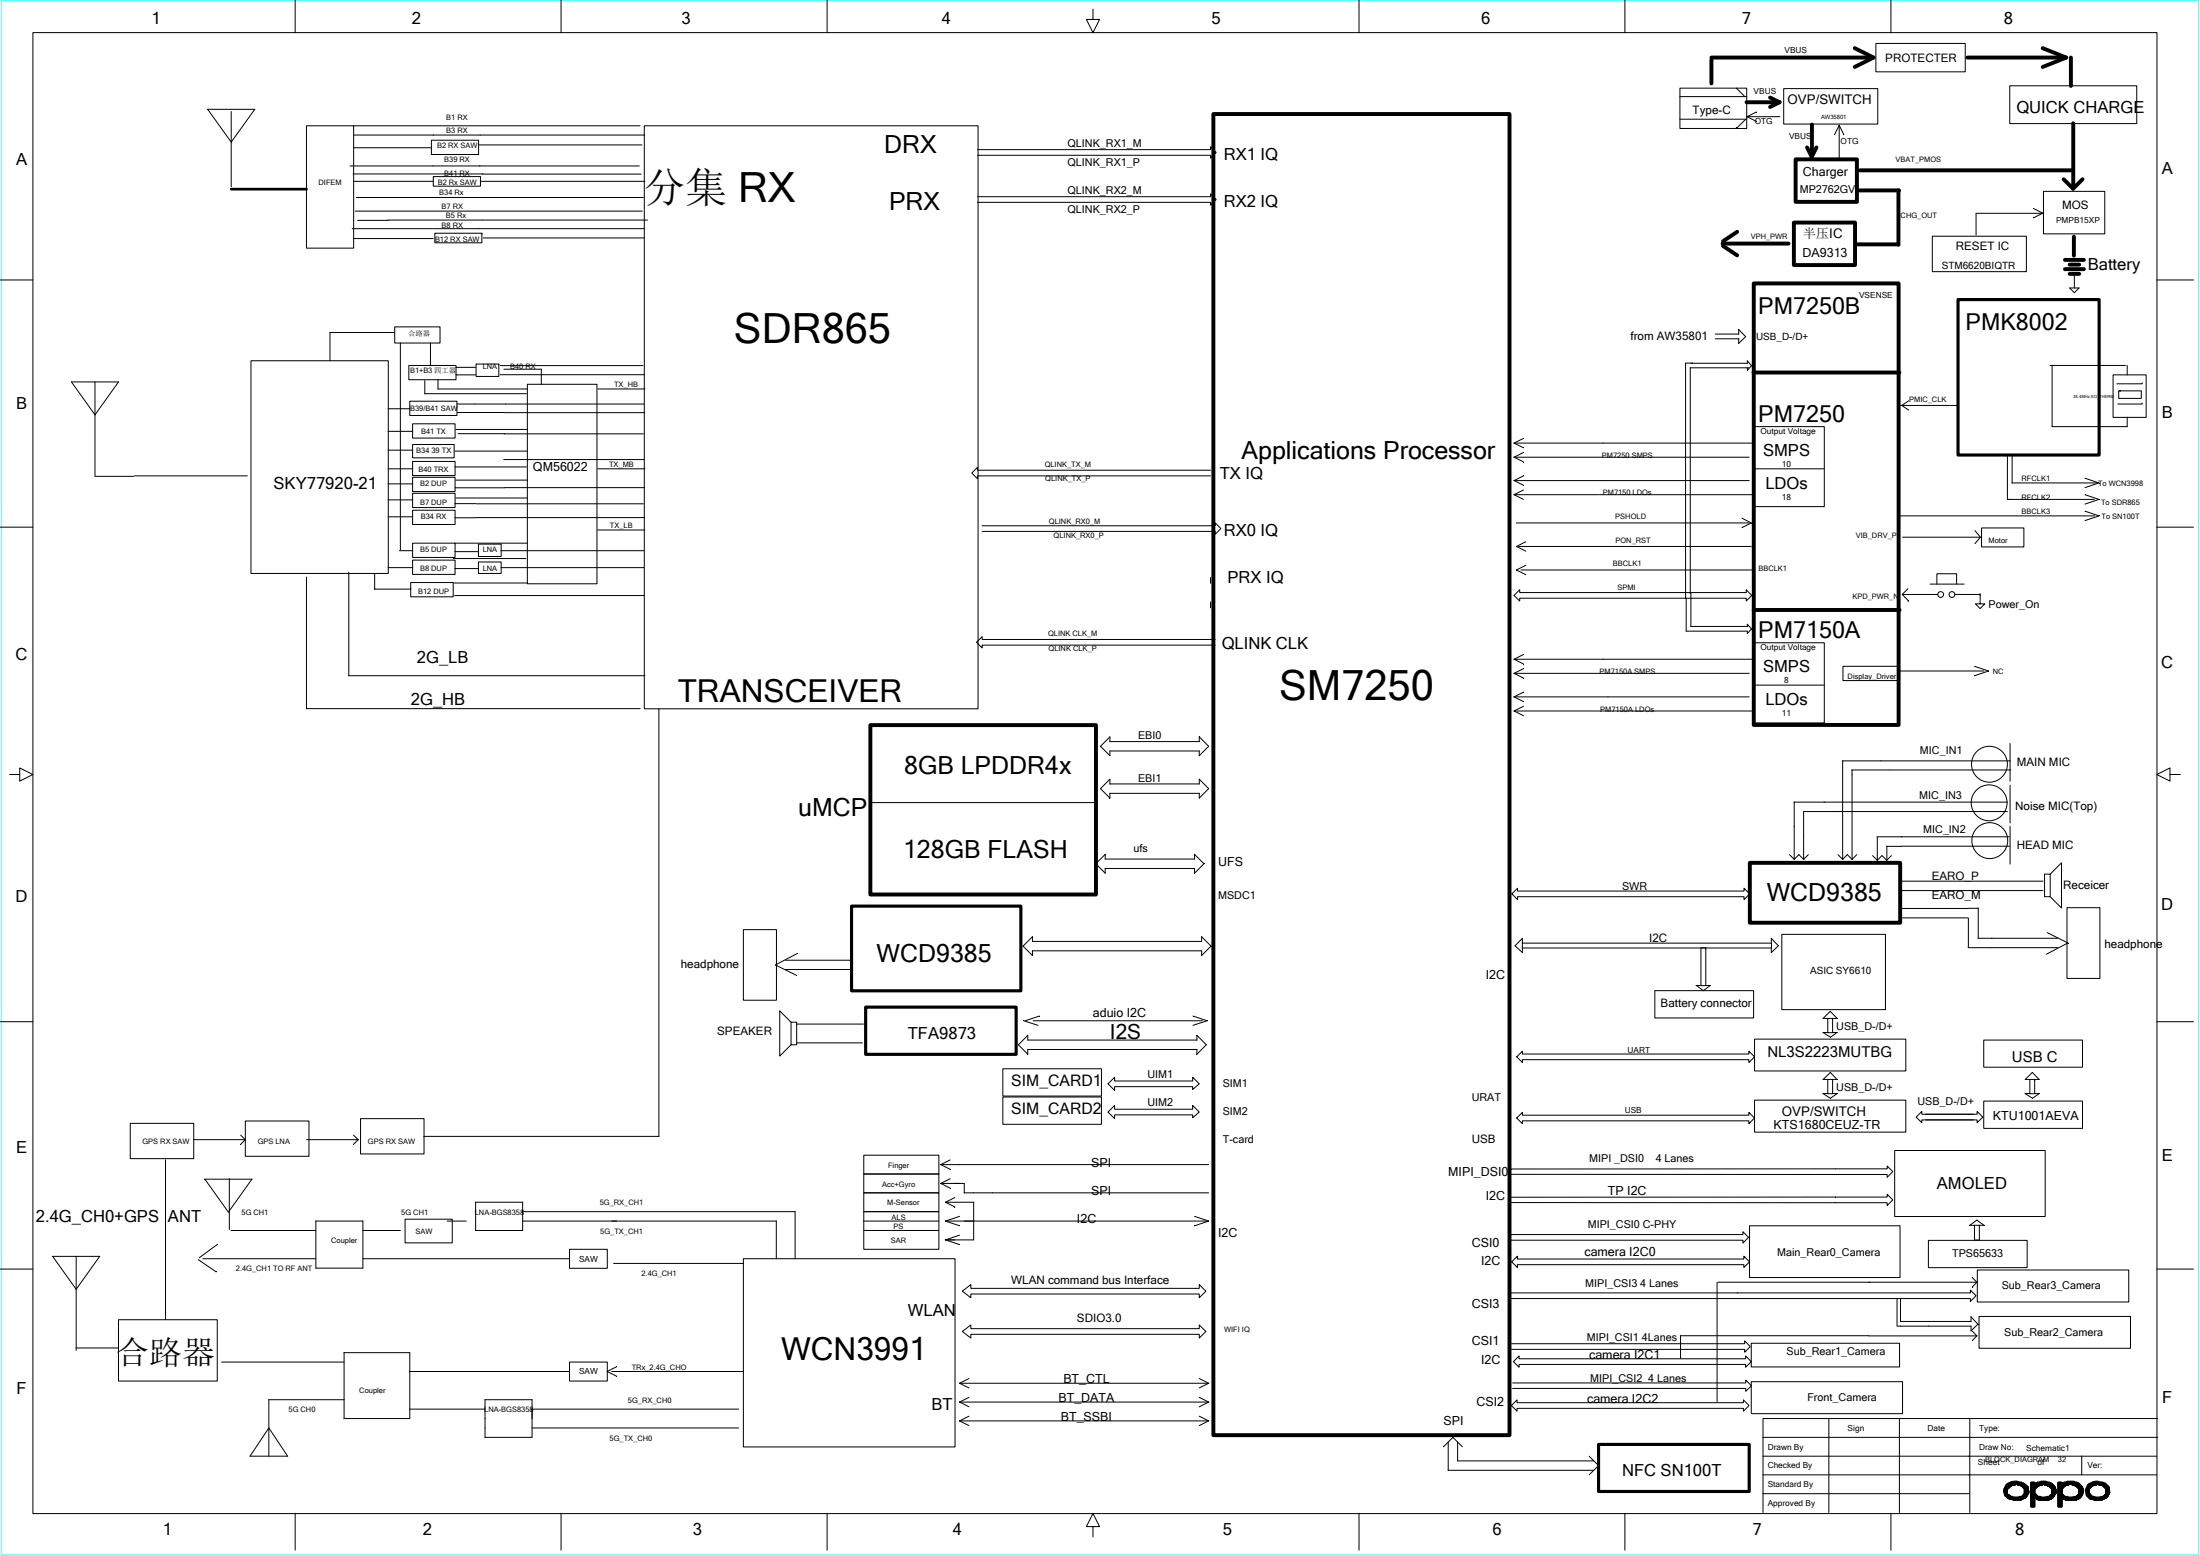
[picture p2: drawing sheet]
<svg xmlns="http://www.w3.org/2000/svg" width="297mm" height="210mm" viewBox="0 0 297 210" stroke-linecap="round" stroke-linejoin="round" font-family="sans-serif">
<path d="M.1 0h296.8v209.8h-296.8z" fill="none" stroke="#0ff" stroke-width=".14"/>
<g fill="none" stroke="#000" stroke-width=".14">
<path d="M39.9 0v4.4M75.8 0v4.4M111.7 0v4.4M183.5 0v4.4M219.4 0v4.4M255.3 0v4.4M4.4 4.4h286.8v199.9h-286.8zM31.2 15v10.2M34.4 14.8h-6.4l3.2 4.4 3.2-4.4M41.4 17h6.3v16.5h-6.3zM47.7 17h38.7M47.7 18.2h39.4"/>
<path d="M47.7 19.9h10.4M58.2 18.9h6.4v1.9h-6.4zM64.6 19.6h22.1M87 17h45.1v78.7h-45.1zM147.6 1.2v1.4h.9l-.9 1.8-.9-1.8h.9M226.8 13h9.1M226.8 11.9h9v5.4h-9zM226.8 16.1h9.1M234.4 11.9l1.2 1.1M235.7 16.1l-1.3 1.2v-.1M235.9 15.7h4.4M237.1 15.1l-1.2 .6 1.2 .7"/>
<path d="M240.8 12h12.7v4.7h-12.7zM247.7 18.2l.6-1.3 .7 1.3M248.3 16.9v4.5M253.3 5.9h12v3.8h-12zM271.4 11.6h17.1v5.1h-17.1zM0 37.8h4.4M47.6 30.9h10.8M47.7 23.5h17.5M47.7 24.5h10.8M47.7 32.2h10.8M48 28.5h38.7M48.1 26.6h38.8"/>
<path d="M48.3 29.7h4.1M52.4 29.7h6.5M58.4 30.9h28.5M58.5 23.8h6.4v1.3h-6.4zM58.7 31.5h6.4v1.3h-6.4zM58.9 29.7h6.3M64.9 24.5h22.2M65.1 31.5h.1M65.1 23.5h21.5M65.2 29.7h22.2M65.3 32.1h21.7M86.3 22.4h-39"/>
<path d="M132 26.5h31.4v-.3l.8 .7-.8 .8v-.4h-31.4M132 20.2h31.4v-.4l.8 .8-.8 .7v-.3h-31.4M260.9 31.9h12.7v4.8h-12.7zM274.5 28.1l1.3 .7-1.3 .6M275.8 28.8h-9v2.9M275.9 25.8h8.3v5.8h-8.3zM280.1 37v1.9M280.7 38.9l-.6 .6-.7-.6h1.3M291.2 37.8h5M9.6 51.5h6.4l-3.2 4.5-3.2-4.5M12.8 51.5v12.7M33.9 48.7h18.5v28.7h-18.5z"/>
<path d="M52.4 58.2h3.3M52.4 55.2h2.9M53.2 44.9h-8.6v3.8M53.3 44.1h6.1v2.2h-6.1zM54.1 46.3v27.9M55.2 49.3h6.4v1.9h-6.4zM55.3 54.1h6.4v2h-6.4zM55.7 57.2h5.7v1.9h-5.7zM55.7 60h5.6v1.8h-5.6zM57.3 53.1h13.8M57.4 51.4v1.7M58.1 46.3v3"/>
<path d="M59.1 52.5h12.1M59.1 51.2v1.3M61.5 49.6h2.7M61.5 50.6h2.7M61.5 58h9.7M61.7 54.5h25.2M61.8 55.7h6.4M61.9 58.5h25M64.3 49.1h3v1.7h-3zM67.3 49.1h.1M67.5 50.6h19.5M67.6 49.3h19.2"/>
<path d="M68 49.8h5.1M68.2 55.7h18.8M71.2 51.9h9.4v26.9h-9.4zM73.1 49.8v2.1M80.7 52.5h6.4M204.4 59.8h32.4M204.4 59.8l1.3 .6M205.7 59.2l-1.3 .6M228.2 49.6h8M228.2 49.6v30.5M231.6 45.1h3.2v-.7l.9 1M231.6 45.7h3.2v.7"/>
<path d="M235.7 45.4l-1 1M235.9 48.7v.3M235.9 48.7l.6 .7-.6 .6v-.4M235.9 49h-8.3v31.8M236.8 57.6h9.5v10.8h-9.5zM256.5 54.7h7.9M257.7 54.1l-.9 .6 .9 .7M276.8 49.3h10.2M277.1 49.3l-.1 8.3h10.2v-1.3M285.3 50.6h4.5v5.7h-4.5zM286.2 52.7h2.9v1.1h-3v-1.1h.2M287.2 49.3v1.3"/>
<path d="M289.2 51.7v.1h-3.4M289.2 54.4v.1h-3.3M0 71.1h4.4M12.8 64.3h5.3M18.2 64.2h15.2M41.4 77.9v17.8M47.1 77.2v14M50.6 77.4v2.1h4.9M52.4 63.3h3.3M52.4 76.6h3.3M52.4 69.7h3.3M52.4 67.5h3.3"/>
<path d="M52.4 65.3h3.3M52.4 60.7h3.3M53.9 74.3h1.8M55.5 78.6h5.7v1.9h-5.7zM55.7 62.3h5.7v1.9h-5.7zM55.7 64.4h5.7v1.9h-5.7zM55.7 66.6h5.7v1.9h-5.7zM55.7 68.9h5.7v1.9h-5.7zM55.7 73.3h5.7v1.9h-5.7zM55.7 75.6h5.7v1.9h-5.7zM61.2 75.4h9.8M61.3 78.7h9.9"/>
<path d="M61.4 73.3h9.8M61.4 68h2.8M61.4 69.9h2.8M61.4 74.4h3.2M61.4 76.7h3.2M61.4 60.9h9.8M61.4 63h9.7M61.5 64.8h9.7M61.5 67.2h9.7M64.3 69.8h22.7M64.3 68h22.6M64.6 73.4h3.1v1.7h-3.1z"/>
<path d="M64.6 75.8h3.1v1.6h-3.1zM67.6 76.6h19.3M67.6 74.3h19.3M68 62h18.9M80.7 63.3h6.4M80.7 71.5h6.4M87.1 65.8h-25.7M132.6 71h31.5v-.4l.7 .7-.7 .8v-.4h-31.5M163.4 63.5h-31.4v-.4l-.8 .7 .8 .8v-.4h31.4M163.4 77.9v.8M204.4 64.9h31.8M204.4 61.7h31.8"/>
<path d="M204.4 66.8l1.3 .6M204.4 64.9l1.3 .6M204.4 61.7l1.3 .6M204.4 66.8h11.5M204.7 70.6h31.5M205 73.7h31.4M205.2 79.6v.4h30.6v-.4l.7 .7-.7 .8v-.4h-30.6v.4l-.8-.8zM205.4 76.9h31.4M205.7 66.1l-1.3 .7M205.7 64.2l-1.3 .7M205.7 61.1l-1.3 .6M206 76.3l-1.3 .6 1.3 .7"/>
<path d="M206 73.1l-1.3 .6 1.3 .7M215.9 66.8h20.7M228.3 80v4.5M235.2 69.9l1.2 .7-1.2 .6M236.7 63.3h9.6M256.5 69.6h26.3M256.9 72.5h10.5M257.6 79.5l-.8 .7 .9 .9h-.1M260.6 78.8h4.6M261.5 78.8v-1.4h2.7v1.4M266.7 71.6l.7 .9-.7 .9M267.5 71.2h5.8v2.6h-5.8z"/>
<path d="M271 61.4v6h11.8M271.7 61.4v3.8h11.4M281.5 64.5l1.9 .7-1.9 .6M281.5 66.8l1.9 .6-1.9 .6M281.5 69l1.9 .6-1.9 .7M291.2 71.1h5M41.4 95.6h45M47.1 91.2h40M61.4 80.4h25.5M89 95.6v57.8M163.4 81.2v.8M164.1 86.3h-31.5v-.4l-.8 .8 .8 .7v-.3h31.5"/>
<path d="M204.4 94h31.8M204.4 90.9h31.8M204.4 95.9l1.3 .7M204.4 95.9h11.5M204.4 89h32.4M204.4 90.9l1.3 .6M204.4 89l1.3 .6M204.4 94l1.3 .7M205.7 95.3l-1.3 .6M205.7 90.2l-1.3 .7M205.7 88.3l-1.3 .7M205.7 93.4l-1.3 .6"/>
<path d="M215.9 95.9h20.7M227.7 80.7v4.5M228.3 84.5l7.6 .1v-.4l.6 .7-.6 .6v-.3h-8.3M236.7 92.5h9.6M236.8 86.7h9.5v10.9h-9.5zM248.8 89.9h7.7v1.9h-7.7zM256.5 90.6h11.4M256.8 80.2h4.8M263.9 80.2h3.5v.1M266.6 89.9l1.9 .7-1.9 .6M267.4 80.1v1.4h-.7l.7 .6 .6-.6h-.6M1.3 104.5h1.4v-.9l1.7 .9-1.7 .9v-.9"/>
<path d="M117.5 108.3h30.5M149.2 115.3l-1.2 1.3 1.2 1.2M149.2 117.2v.7M149.2 115.3v.6h12.1M149.8 100.1h12.1v-.7l1.3 1.3-1.3 1.3M149.8 105.8h12.1M149.9 105.8v-.6l-1.3 1.2 1.3 1.3v-.7M149.9 100.1v-.7l-1.3 1.3 1.3 1.3v-.7h12M149.9 107.1h12M161.3 115.3l1.3 1.3-1.3 1.2v-.6h-12.1M161.3 115.3v.6M161.9 101.3v.7"/>
<path d="M161.9 105.8v-.6l1.3 1.2-1.3 1.3v-.6M204.9 119.9v.3h30.6v-.3l.7 .7-.7 .8v-.4h-30.6v.4l-.8-.8zM241.6 115.3l.6 .7M242.2 108.2h28.8M242.2 116l.7-.7 .6 .7M242.2 108.2v7.8M244.2 115.3l-.7 .7M248.2 115.3l.6 .7M248.8 102.6v13.4M248.8 116l.6-.7 .7 .7M250 103.9h5.1M250.1 103.9v12.1"/>
<path d="M250.7 115.3l-.6 .7M252.8 115.5l.7 .6 .6-.6 .6 .6M253.5 112.9v3.2M254.7 114.2h2M254.8 114.2v1.9M255.2 103.9h16.3M255.4 115.5l-.7 .6M256.7 114.2h14.6M256.8 118.9h19M271 109.5h-27.5v6.5M271.3 112.9h-17.9M271.4 111.5v5.1"/>
<path d="M271.4 100.3v5.1M271.4 106v5.1M271.5 102.7h-22.7M276.1 118h.7v3h-.7zM276.8 118l1.5-1.6v6.1l-1.5-1.5M293 104.5v-.9l-1.8 .9 1.8 .9v-.9h1.4M0 137.9h4.4M100.4 125.5h4.4v9.5h-4.4zM106.1 129.6h8.9M106.1 130.8h8.9M106.8 137.9l-1.5-1.5v6.1l1.5-1.5M106.8 137.9h.8v3.1h-.8z"/>
<path d="M107.5 138.2h9.1M107.6 128.7l-2.9 1.5 2.8 1.4M138.2 137.8l1.9 .6M139.4 128.3h22.8v.7M139.4 127.1v-.7l-1.3 1.3 1.3 1.2M139.4 128.3v.7M139.5 137.8h22.8M140.3 137.1l-1.9 .7M161.1 137.1l1.9 .7-1.9 .6M162.2 126.4v.6h-22.8M162.2 126.4l1.3 1.3-1.3 1.2M205.5 127.3h33.7v.6h-33.7z"/>
<path d="M205.5 126.6v.7M205.5 127.9v.7M205.5 126.6l-.9 1 .9 .9M223.4 133.7h13.4v3.7h-13.4zM229 133h.7M229 133l1 .7 .9-.7M229.7 127.9h.6v5.1h-.6zM230.3 133h.6M230.3 127.9h.1M239.2 126.6l.9 1-.9 .9M239.2 126.6v.7M239.2 127.9v.7"/>
<path d="M240.6 126.1h14v10.1h-14zM246.1 137.4h.7M246.2 137.4l.9-.9 .9 .9h-.6M246.8 137.4h.6v2h-.6zM247.4 139.3h.7M248 139.3l-.9 .7-1-.7h.7M256.8 120.2h19M256.8 123.9h8.9M256.8 122.6h8.9M265.7 122.6h1.4M265.7 127.9h12.1M265.8 123.9v3.9"/>
<path d="M267.1 126.6h10.7M267.1 122.5v4.1M276.4 125.9l2.8 1.4-2.9 1.5M279.1 122.5h4.4v9.5h-4.4zM291.2 137.9h5M17.6 151.6h8.6v4.8h-8.6zM22.3 156.5v21.6M26.1 153.8h7M27.7 159.1h6.3l-3.2 4.5zM31 159v6.9M32.5 153.2l.6 .6-.6 .6M33.1 151.3h8.6v4.7h-8.6z"/>
<path d="M41.4 153.8h7M47.7 153.2l.7 .6M48.4 153.8l-.7 .6M48.7 151h8.6v4.7h-8.6zM57.2 153.4h31.8M107.5 140.7h9M116.6 158.4h10.2v2.6h-10.2zM116.6 155.9h10.2v2.5h-10.2zM127 159.7h3.2v1.3M128.3 156.5l-1.3 .7 1.3 .6M128.3 159.1l-1.3 .6 1.3 .6M135.4 144.2h13.3v3.7h-13.3z"/>
<path d="M135.4 148h13.3v3.7h-13.3zM138.8 141.6h22.8M149.6 150.1l.9-.9v.5h10.5v-.5l.9 .9-.9 .7v-.3h-10.5v.5zM150.5 145.4v.5h10.5v-.5l.9 .9-.9 .7v-.4h-10.5v.6l-.9-.9zM161.6 140.4v-.7l1.3 1.3-1.3 1.3v-.7M161.6 140.4h-22.8v-.7l-1.3 1.3 1.3 1.3v-.7M163.2 157.2h-36.2M204 157.8l50.8-.1v-.3l.8 .7-.8 .8v-.4h-50.8M204.8 142.6l.7-.7v.3h30.6v-.3l.8 .7-.8 .8v-.4h-30.6v.4zM204.8 150.9l.7-.8v.4h30.6v-.4l.8 .8-.8 .7v-.3h-30.6v.3zM236.9 140.2h20.4v4.3h-20.4zM236.9 148.5h20.4v4.3h-20.4z"/>
<path d="M246.1 145.7h.7M246.8 145.7h.6v1.9h-.6zM246.8 147.6h-.7l1 .6 .9-.6h-.6M247.1 144.7l.9 1h-.6M247.1 144.7l-.9 1M255.8 155.3h20.3v8.9h-20.3zM260 150.4h7v-.4l.7 .7-.7 .8v-.4h-7M266.4 150.4h-6.9v-.4l-.8 .7 .8 .8v-.4h6.9M267.8 148.6h13.4v3.7h-13.4zM267.8 140.4h13.4v3.6h-13.4zM274.1 145.7h.6v1.9h-.6zM274.1 147.6h-.7l1 .6 .9-.6h-.6"/>
<path d="M274.4 144.7l-1 1h.7M274.4 144.7l.9 1h-.6M274.7 145.7h.1M0 171.3h4.4M7.1 169.5h6.4l-3.2 4.5zM10.3 169.5v12.7M16 178.1h13.3v8.3h-13.3zM26.8 170l2.4 1.6M27.4 169.9h15.2M29.3 168l-2.4 1.7M31.2 166.1h11.4M42.6 164.8h6.4"/>
<path d="M42.6 164.8v6.3h6.4v-6.3M49 166.1h5.1M49 169.9h27.9M54.7 164.5h6.4v3.2h-6.4zM60.4 164.8h2.5M64.2 162.2h6.4M64.2 162.2v3.9h6.4v-3.9M70.5 163.5h36.9v6.4M70.5 164.8h34.3M76.9 168.6h5.1v2.6h-5.1zM82.8 170.5h17.6M100.4 169.9h28.5v25.4h-28.5z"/>
<path d="M104.8 164.8v5.1M116.6 164.8h10.2M116.6 163.5h10.2v2.6h-10.2zM116.6 166.1h10.2v2.5h-10.2zM116.6 161h10.2v2.5h-10.2zM127.6 164.8h35.6M127.7 162.2h3.8v5.1h-3.9M127.7 162.2l1.2 .7M128.9 161.6l-1.2 .6M129.6 164.1l-1.9 .7 1.9 .6M129.6 166.7l-1.9 .6 1.9 .7M129.9 174.2l1.2-.8v.5h30.8v-.5l.9 .8-.9 .9v-.5h-30.8v.5z"/>
<path d="M129.9 179.7l1.2-.9v.5h30.8v-.5l.9 .9-.9 .9v-.5h-30.8v.5zM130.2 161h33M161.3 164.1l1.9 .7M163.2 164.8l-1.9 .6M203.9 166.6h31.4v-.4l.8 .8-.8 .7v-.3h-31.4M203.9 175.2h30.7M204 174.5h30.6M204 161.6l50.8-.1v-.3l.8 .7-.8 .8v-.4h-50.8M204.1 170.3l.8-.8v.4h30.6v-.4l.7 .8-.7 .7v-.3h-30.6v.3zM231.8 173.1v16M231.9 173h35M234.6 174.5h31.4v-.4l.8 .8-.8 .7v-.4h-31.4"/>
<path d="M236.2 165.4h20.3v7h-20.3zM256.1 175.2v3.7M256.6 178.3h9.5v-.6l1 1-1 .9v-.6h-10M256.6 175.2v3.1M260.4 167.4h13.3v3.7h-13.3zM266.3 179.6l.6 .7-.6 .6M266.3 172.4l.6 .6-.6 .7M266.6 165.4h.6v1.9h-.6zM266.6 165.4h-.6l.9-.7 1 .7h-.7M267 171.4h20.4v4.3h-20.4zM267.2 177.7h20.5v4.2h-20.5zM291.2 171.3h5"/>
<path d="M10.3 181.9h5.7M29.9 183.8h16.6M33.8 196.5l2.5-3.8 2.5 3.8h-5.1M36.3 188.9h10.2M36.3 188.9v7.6M46.4 182.5h8.9M46.5 182.5l-.1 8.9h8.9v-8.9M55.3 190.2h10.2M55.3 185.1h21.6M65.5 188.9h6.3M65.5 188.9v5.1M71.8 190.2h27.9"/>
<path d="M71.8 192.7h27.9M71.8 188.9v5.1h-6.3M76.9 183.8h5.1v2.6h-5.1zM82.6 185.1h17.8M83.2 184.4l-1.2 .7 1.2 .6M129.6 191.7h33.6M129.6 189.2h33.6M129.6 186.7h33.6M129.6 191.7l1.2 .7M129.6 189.2l1.2 .6M129.6 186.7l1.2 .6M130.8 191.1l-1.2 .6"/>
<path d="M130.8 188.6l-1.2 .6M130.8 186l-1.2 .7M161.9 191.1l1.3 .6M161.9 188.6l1.3 .6M161.9 186l1.3 .7M163.2 186.7l-1.3 .6M163.2 191.7l-1.3 .7M163.2 189.2l-1.3 .6M195.5 198.4h19.7M195.5 194.6v3.8M196.8 194.6v2.5h18.4M197.4 195.2l-1.2-1.2-1.3 1.2"/>
<path d="M204.1 181.3h31.5v-.3l.7 .7-.7 .8v-.4h-31.5M204.2 186.6h31.5v-.4l.8 .8-.8 .7v-.3h-31.5M204.3 183.7l.8-.7v.4h30.6v-.4l.7 .7-.7 .8v-.4h-30.6v.4zM204.8 188.9v.4h30.6v-.4l.8 .8-.8 .7v-.3h-30.6v.3l-.7-.7zM214.6 196.5l1.2 1.3-1.2 1.2M226.9 180.3h25.4M226.9 180.3v3M236.4 181.3h20.1v3.2h-20.1zM236.4 186.5h20.5v4.3h-20.5zM238 194h53.3M246.9 191.4v12.7M252.3 180.3h14.6"/>
<path d="M256.5 191.4v12.7M266 191.4v12.7M271.7 199.9h.8M271.9 199.9v.5M272.1 199.9v.5h-1.3M272.2 199.9v.4M272.3 199.9v.4M272.4 199.9v.5h1.2M275.5 199.9v.5M275.6 199.9h.6M275.6 199.9v.5h-1.4M275.7 199.9v.5"/>
<path d="M275.9 199.9v.4M276 199.9v.5M276.1 199.9v.5h1.2M276.2 199.9v.5M279 199.9v.5M279.2 199.9v.5h-1.3M279.3 199.9v.5M279.4 199.9v.4M279.5 199.9v.4M279.7 199.9v.4M279.8 199.9v.5h1.1M279.9 199.9v.5"/>
<path d="M280.1 199.9v.5M281.1 196.5v2.5M282.7 199.9h.6M283 199.9v.5h-1.1M283.1 199.9v.5M283.2 199.9v.4M283.3 199.9v.5M291.2 199h-53.2M291.2 196.5h-53.2M291.3 191.4h-53.3v12.7M39.9 204.2v5M75.8 204.2v5"/>
<path d="M111.7 204.2v5M147.6 206h.9l-.9-1.8-.9 1.8h.9v1.4M183.5 204.2v5M219.4 204.2v5M238 201.6h28M255.3 204.2v5M270.5 200.9h.7M270.5 201.1h.5M270.5 201.2h.5M270.5 201.3h.5M270.5 201.4h.5M270.6 200.7h.8"/>
<path d="M270.6 201.7h.7M270.6 201.6h.4M270.7 200.8l-.1 1h.8v.5M270.8 202h.7M270.8 200.5v1.3M270.8 200.6v1.4h.6M270.9 201.6v.4h.8M270.9 200.3a2.21 2.21 0 0 1 2.9 .4l.2 .7-.4 .7-.8 .4h-.6l-.9-.2-.6-.5-.2-.7zM270.9 200.4v1.6v-1.6v.2M271 200.9l.5-.3 .7-.3 .7 .3 .4 .3v.7a1.54 1.54 0 0 1-2.3 0zM271 200.3v1.8M271 200.2h2.2v.6"/>
<path d="M271.2 200.2v.6M271.2 201.7v.5M271.3 201.8v.5h1.9M271.3 200.2v.6h-.7M271.4 200v.6M271.4 200h1.4M271.5 200v.6h-.7M271.5 201.9v.4M271.7 200v.4M271.7 201.9v.4M271.8 202.1v.4M271.8 200v.4"/>
<path d="M271.9 202.5h1M271.9 202.1v.4M272.1 202.1v.4M272.2 202.1v.4M272.3 202.1v.4M272.4 202.1v.4M272.6 200v.4M272.6 202.1v.4M272.7 200v.4M272.7 201.9v.6M272.8 202h.9M272.8 200v.4"/>
<path d="M272.8 201.9v.6M272.8 200.6h.9M272.9 200v.6M272.9 201.9v.4M273 200.7h.9M273.1 200.2v.5M273.1 201.8v.5h-1.6M273.2 200.8h.6M273.2 201.7v.5M273.3 201.2h.7M273.3 201.3h.7M273.3 201.4h.7"/>
<path d="M273.3 201.6h.5M273.3 201.1h.5M273.3 201.5v.7M273.3 200.2v.7h.5M273.3 200.3h-2.4M273.4 200.3v1.9h-2.4M273.6 200.4v1.7h-2.6M273.7 200.5v1.3h-.7M273.8 200.7v1h-.6M274.2 200.2h2.8v.7h.5M274.2 200.3h3M274.2 202.3h.5"/>
<path d="M274.2 202.5h.5M274.2 200h.5M274.2 202.6h.5M274.2 202.7h.5M274.2 202.8h.5M274.2 203h.5M274.2 203.1h.5M274.2 203.2h.5M274.2 200.6h1.2M274.2 202h1M274.2 201.8h.9v.5M274.2 201.7h.8v.6h2"/>
<path d="M274.2 201.6h.6M274.2 200.9h.5M274.2 201.1h.5M274.2 201.2h.5M274.2 201.3h.5M274.2 201.4h.5M274.2 200v3.3M274.2 200h.5v.3v-.1h.1a2.27 2.27 0 0 1 2.4 .1 1.03 1.03 0 0 1 .2 1.5l-.3 .4-.5 .3h-1.4l-.5-.3v1.1h-.5zM274.3 200v3.3M274.5 200v3.3M274.6 200v3.3M274.7 200v3.3h-.5"/>
<path d="M274.7 200.9l.5-.3 .7-.3 .7 .3 .4 .3v.7a1.54 1.54 0 0 1-2.3 0zM274.8 200.2v.7M274.8 201.5v.7M275 200.2v.6h-.8M275.1 200h1.7M275.1 200v.7h-.9M275.2 200v.6M275.2 201.9v.6M275.4 200v.4M275.4 201.9v.6M275.5 201.9v.6M275.6 202.1v.4"/>
<path d="M275.7 202.1v.4M275.9 202.1v.4M276 202.1v.4M276.1 202.1v.4M276.2 202.1v.4M276.4 201.9v.6M276.4 200v.4M276.5 200.6h.9M276.5 202h.8M276.5 201.9v.6M276.5 200v.4M276.6 201.9v.6h-1.4"/>
<path d="M276.6 200v.6M276.7 200.7h.8v1h-.6M276.7 201.8h.7M276.8 201.8v.5M276.8 200v.7M276.9 200.8h.6M276.9 201.7v.6M276.9 200.2v.6M277 201.6h.6M277 201.2h.6v.1h-.6M277 201.1h.6M277 201.4h.6"/>
<path d="M277 201.5v.7M277.1 200.3v1.9h-2.9M277.3 200.4v1.7h-3.1M277.4 200.5v1.5M277.9 202.3h.5M277.9 202.5h.5M277.9 202.6h.5M277.9 202.7h.5M277.9 202.8h.5M277.9 203h.5M277.9 203.1h.5M277.9 203.2h.5"/>
<path d="M277.9 200.3h2.9M277.9 200.2h2.8v2M277.9 200h.5M277.9 200.6h1M277.9 202h1M277.9 201.8h.8v.5h2M277.9 201.7h.6v.5M277.9 201.6h.5M277.9 200.9h.5M277.9 201.1h.5M277.9 201.2h.5M277.9 201.3h.5"/>
<path d="M277.9 201.4h.5M277.9 200h.5v.3v-.1h.1a2.17 2.17 0 0 1 2.4 .2l.2 .3a.49 .49 0 0 1 .1 .7v.3a1.37 1.37 0 0 1-.9 .8h-1.4l-.5-.3v1.1h-.5zM277.9 200v3.3M278 200v3.3M278.1 200v3.3M278.3 200v3.3M278.4 200v3.3h-.5M278.5 200.2v.6h-.6M278.7 200v.7h-.8M278.8 200h1.6M278.8 201.9v.4M278.8 200v.6"/>
<path d="M278.8 200.6l.7-.3 .8 .3 .4 .3v.7a1.54 1.54 0 0 1-2.3 0v-.7zM278.9 201.9v.6M278.9 200v.4M279 201.9v.6M279.2 201.9v.6M279.3 202.1v.4M279.4 202.1v.4M279.5 202.1v.4M279.7 202.1v.4M279.8 202.1v.4M279.9 202.1v.4M280.1 201.9v.6"/>
<path d="M280.2 200.6h.9M280.2 202h.7M280.2 201.9v.6M280.2 200v.4M280.3 201.9v.6h-1.4M280.3 200v.6M280.4 200.7h.8v1h-.7M280.4 201.8h.7M280.4 201.8v.5M280.4 200v.7M280.5 200.8h.7M280.6 201.7v.6"/>
<path d="M280.6 200.2v.6M280.7 200.9h.6M280.7 201.1h.6M280.7 201.2h.6M280.7 201.3h.6M280.7 201.6h.5M280.7 201.4h.5M280.8 200.3v1.9h-2.9M280.9 200.4v1.7h-3M281.1 200.5v1.5M281.6 201.1h.5M281.6 201.2h.5"/>
<path d="M281.6 201.3h.5M281.7 200.9h.4M281.7 201.7h.5M281.7 201.6h.4M281.7 201.4h.4M281.7 200.7v1.1h.7M281.8 200.6h.8M281.8 200.4v1.6h.8M281.9 200.3h2.4M282 200.3v1.8h2.5v-1.7M282 200.3a2.03 2.03 0 0 1 2.7 .4l.2 .7-.4 .7-.8 .4-1.5-.2-.5-.5-.1-.7zM282.1 202.2h2.3"/>
<path d="M282.1 200.3v1.9M282.1 200.9l.4-.3 .7-.3 .8 .3 .3 .3v.7a1.52 1.52 0 0 1-2.2 0zM282.2 200.2h2v.6h.5M282.2 200.2v.6h-.5M282.2 201.5v.8M282.3 200.2v.5h-.5M282.3 201.7v.6M282.4 200h1.3M282.5 200v.6M282.5 201.8v.5M282.6 200v.4M282.6 201.9v.4"/>
<path d="M282.7 200v.4M282.7 201.9v.6M282.8 200v.4M282.8 202.1v.4M283 202.1v.4M283.1 202.1v.4M283.2 202.1v.4M283.3 202.1v.4M283.4 200.4h1.1M283.5 200v.4M283.5 202.1v.4M283.6 200v.4"/>
<path d="M283.6 202.1v.4M283.7 200v.4M283.7 201.9v.6M283.8 200v.4M283.8 201.9v.6h-1M283.9 200.6h.7M284 200v.6M284 201.9v.4h-1.8M284.1 200.7h.6v1h-.5v.5M284.1 201.8h.5M284.1 200.2v.5M284.1 201.8v.5"/>
<path d="M284.3 201.2h.6M284.3 201.3h.6M284.3 201.4h.6M284.3 201.6h.4M284.3 200.9h.4M284.3 201.1h.4M284.3 200.3v1.9M284.6 200.5v1.5h-.9"/>
<circle cx="262" cy="80.2" r=".39"/>
<circle cx="263.6" cy="80.2" r=".39"/>
<circle cx="268.6" cy="108.3" r="2.42"/>
<circle cx="268.6" cy="103.1" r="2.42"/>
<circle cx="268.7" cy="113.4" r="2.42"/>
</g>
<g fill="none" stroke="#000" stroke-width=".53">
<path d="M163.8 15.4h40v178.3h-40zM231.1 7.8h21.2M231.1 8.1v3.2M235.8 13.8h4.5M239 13.2l1.3 .6M240.3 13.8l-1.3 .6M244 19.9l.6 1.3 .7-1.3M244.6 16.8v4.2M250.4 6.5l2.6 1.3-2.6 1.2M265.6 7.8h12.4M275.8 6.5l3.2 1.3-3.2 1.2M279.6 7.8v3.8"/>
<path d="M279.9 16.6v8.4M232.6 32.9h8.9M232.6 33.2l1.9 1.3M234.5 31.3l-1.9 1.3M236.8 38.2h19.5v59.6h-19.5zM242.2 30h8.3v5.8h-8.3zM242.4 21.5h8.3v5.7h-8.3zM250.7 33h5.4M251 25.7h5.4M251.1 23h28.7M256.3 25.7v7.3M278.6 24.2l1.3 1.3 1.3-1.3"/>
<path d="M278.8 36.3h2.6M278.8 35.1h2.6M279.4 37h1.3M279.4 35.7h1.3M280 31.9v2.6M236.7 50.3h19.8M117.5 97.9h30.5v22.8h-30.5zM236.8 82.3h19.7M236.3 116.4h20.3v8.1h-20.3z"/>
</g>
<path d="M31.2 25.5h10.2" fill="none" stroke="#000" stroke-width=".36"/>
<path d="M264.4 40.4h19v21h-19zM115 122.3h22.8v11.4h-22.8zM116.9 135.9h20.3v6.4h-20.3zM215.8 194.9h20.4v6.4h-20.4z" fill="none" stroke="#000" stroke-width=".42"/>
<g font-size="5.6">
<text x="86.9" y="27.2">分集 RX</text>
<text x="99.1" y="46.2">SDR865</text>
<text x="172.7" y="94.4">SM7250</text>
</g>
<text font-size="4.5" x="15.6" y="184.1">合路器</text>
<g font-size="4.3">
<text x="91.5" y="94.7">TRANSCEIVER</text>
<text x="105.4" y="183.6">WCN3991</text>
</g>
<g font-size="3.4">
<text x="119.4" y="20.7">DRX</text>
<text x="120" y="28.3">PRX</text>
<text x="167.6" y="61.9">Applications Processor</text>
<text x="122.1" y="104.4">8GB LPDDR4x</text>
<text x="107.8" y="110.1">uMCP</text>
<text x="121.9" y="115.8">128GB FLASH</text>
<text x="238.5" y="121.6">WCD9385</text>
<text x="118.4" y="129.8">WCD9385</text>
</g>
<g font-size="3.1">
<text x="237.4" y="42.3">PM7250B</text>
<text x="265.4" y="44.5">PMK8002</text>
<text x="237.4" y="56.9">PM7250</text>
<text x="237.4" y="86.1">PM7150A</text>
</g>
<text font-size="2.8" x="149.9" y="140.2">I2S</text>
<g font-size="2.2">
<text x="20.5" y="3.2">1</text>
<text x="55.6" y="3.2">2</text>
<text x="92" y="3.2">3</text>
<text x="127.2" y="3.2">4</text>
<text x="163.6" y="3.2">5</text>
<text x="200" y="3.2">6</text>
<text x="235.2" y="3.2">7</text>
<text x="270.5" y="3.2">8</text>
<text x="272.2" y="15.2">QUICK CHARGE</text>
<text x="2.2" y="22.3">A</text>
<text x="165.2" y="21.6">RX1 IQ</text>
<text x="291.9" y="23.5">A</text>
<text x="165.2" y="27.9">RX2 IQ</text>
<text x="281.9" y="36.5">Battery</text>
<text x="2.2" y="55.2">B</text>
<text x="291.9" y="56.3">B</text>
<text x="36.9" y="66">SKY77920-21</text>
<text x="164.7" y="64.7">TX IQ</text>
<text x="238" y="61.6">SMPS</text>
<text x="238.4" y="66">LDOs</text>
<text x="165.2" y="72.3">RX0 IQ</text>
<text x="165.7" y="78.7">PRX IQ</text>
<text x="2.1" y="89.1">C</text>
<text x="56.3" y="89.5">2G_LB</text>
<text x="164.9" y="87.5">QLINK CLK</text>
<text x="55.5" y="95.2">2G_HB</text>
<text x="238" y="90.7">SMPS</text>
<text x="238.4" y="95.2">LDOs</text>
<text x="291.8" y="90.2">C</text>
<text x="2.1" y="121.7">D</text>
<text x="291.8" y="122.8">D</text>
<text x="122.6" y="140.2">TFA9873</text>
<text x="2.2" y="155.6">E</text>
<text x="261.5" y="160.5">AMOLED</text>
<text x="291.9" y="156.7">E</text>
<text x="4.8" y="165">2.4G_CH0+GPS ANT</text>
<text x="122.6" y="177.6">WLAN</text>
<text x="2.2" y="188.2">F</text>
<text x="125.7" y="190.3">BT</text>
<text x="291.9" y="189.3">F</text>
<text x="219" y="199.2">NFC SN100T</text>
<text x="22" y="207.2">1</text>
<text x="57.1" y="207.2">2</text>
<text x="93.5" y="207.2">3</text>
<text x="128.7" y="207.2">4</text>
<text x="165.1" y="207.2">5</text>
<text x="201.5" y="207.2">6</text>
<text x="236.6" y="207.2">7</text>
<text x="272.1" y="207.2">8</text>
</g>
<g font-size="2.1">
<text x="136.5" y="146.6">SIM_CARD1</text>
<text x="136.5" y="150.4">SIM_CARD2</text>
</g>
<g font-size="2">
<text x="238.6" y="142.7">NL3S2223MUTBG</text>
<text x="271.6" y="143.3">USB C</text>
</g>
<g font-size="1.8">
<text x="241.4" y="14.1">OVP/SWITCH</text>
<text x="243.4" y="32.2">半压IC</text>
<text x="240.6" y="150.6">OVP/SWITCH</text>
</g>
<g font-size="1.7">
<text x="243.4" y="23.7">Charger</text>
<text x="243.4" y="34.7">DA9313</text>
<text x="72" y="63.5">QM56022</text>
<text x="164.5" y="116.8">UFS</text>
<text x="147.5" y="137.3">aduio I2C</text>
<text x="200.6" y="132.1">I2C</text>
<text x="239.5" y="152.4">KTS1680CEUZ-TR</text>
<text x="269.1" y="151.1">KTU1001AEVA</text>
<text x="147.3" y="161.2">SPI</text>
<text x="147.3" y="157.4">SPI</text>
<text x="195.5" y="158.7">MIPI_DSI0</text>
<text x="200.6" y="161.9">I2C</text>
<text x="217.1" y="161.2">TP I2C</text>
<text x="145.4" y="165.1">I2C</text>
<text x="164.5" y="167">I2C</text>
<text x="198.7" y="168.2">CSI0</text>
<text x="200" y="170.8">I2C</text>
<text x="213.9" y="169.5">camera I2C0</text>
<text x="198.7" y="176.5">CSI3</text>
<text x="198.7" y="181.5">CSI1</text>
<text x="200" y="184.1">I2C</text>
<text x="214.6" y="183.5">camera I2C1</text>
<text x="142.9" y="189.2">BT_DATA</text>
<text x="143.2" y="191.7">BT_SSBI</text>
<text x="143.6" y="186.6">BT_CTL</text>
<text x="199.3" y="189.8">CSI2</text>
<text x="214.3" y="189.4">camera I2C2</text>
<text x="194.9" y="192.3">SPI</text>
</g>
<g font-size="1.6">
<text x="254.5" y="8.4">PROTECTER</text>
<text x="228.5" y="15.4">Type-C</text>
<text x="278.4" y="28.2">MOS</text>
<text x="264.1" y="33.8">RESET IC</text>
<text x="220.1" y="45.9">from AW35801</text>
<text x="272.3" y="103.4">MAIN MIC</text>
<text x="272.1" y="109.2">Noise MIC(Top)</text>
<text x="260.8" y="118.7">EARO_P</text>
<text x="272.3" y="114.6">HEAD MIC</text>
<text x="260.8" y="121.3">EARO_M</text>
<text x="278.6" y="120">Receicer</text>
<text x="91.9" y="130.7">headphone</text>
<text x="222.7" y="127.1">I2C</text>
<text x="284.1" y="127.9">headphone</text>
<text x="224.2" y="135.8">Battery connector</text>
<text x="96.8" y="139.7">SPEAKER</text>
<text x="198.7" y="154.3">USB</text>
<text x="136.5" y="173.3">WLAN command bus Interface</text>
<text x="145.4" y="178.4">SDIO3.0</text>
</g>
<g font-size="1.5">
<text x="144.1" y="22.4">QLINK_RX1_P</text>
<text x="144.1" y="19.8">QLINK_RX1_M</text>
<text x="144.1" y="28.7">QLINK_RX2_P</text>
<text x="144.1" y="26.2">QLINK_RX2_M</text>
<text x="243" y="26">MP2762GV</text>
<text x="268.5" y="82">Power_On</text>
<text x="153.7" y="99.8">EBI0</text>
<text x="259.2" y="101.8">MIC_IN1</text>
<text x="153.7" y="105.5">EBI1</text>
<text x="259.1" y="107.8">MIC_IN3</text>
<text x="259.7" y="112.4">MIC_IN2</text>
<text x="153" y="115">ufs</text>
<text x="164.5" y="121.3">MSDC1</text>
<text x="219" y="120.1">SWR</text>
<text x="247.9" y="139">USB_D-/D+</text>
<text x="154.9" y="149.2">UIM2</text>
<text x="154.9" y="145.4">UIM1</text>
<text x="165.1" y="146.7">SIM1</text>
<text x="198.7" y="148.6">URAT</text>
<text x="247.9" y="147.2">USB_D-/D+</text>
<text x="258.9" y="149.2">USB_D-/D+</text>
<text x="165.1" y="150.5">SIM2</text>
<text x="165.1" y="154.3">T-card</text>
<text x="214.6" y="156.8">MIPI _DSI0</text>
<text x="223.5" y="156.8">4 Lanes</text>
<text x="214.4" y="165.7">MIPI_CSI0 C-PHY</text>
<text x="214" y="173.6">MIPI_CSI3 4 Lanes</text>
<text x="239.9" y="169.5">Main_Rear0_Camera</text>
<text x="263.6" y="169.7">TPS65633</text>
<text x="270.3" y="173.9">Sub_Rear3_Camera</text>
<text x="214.2" y="181">MIPI_CSI1 4Lanes</text>
<text x="241.2" y="182.9">Sub_Rear1_Camera</text>
<text x="270.6" y="180.3">Sub_Rear2_Camera</text>
<text x="214.7" y="186.5">MIPI_CSI2 4 Lanes</text>
<text x="244" y="189.1">Front_Camera</text>
</g>
<g font-size="1.3">
<text x="262.2" y="36.3">STM6620BIQTR</text>
<text x="237.1" y="45.8">USB_D-/D+</text>
<text x="244.4" y="131.5">ASIC SY6610</text>
</g>
<g font-size="1.1">
<text x="240.9" y="7.2">VBUS</text>
<text x="236.8" y="12.7">VBUS</text>
<text x="236.9" y="16.8">OTG</text>
<text x="241.6" y="18.8">VBUS</text>
<text x="248.5" y="19.5">OTG</text>
<text x="277.6" y="30">PMPB15XP</text>
<text x="251" y="40.2">VSENSE</text>
<text x="237.7" y="58.6">Output Voltage</text>
<text x="240.6" y="63">10</text>
<text x="240.6" y="67.5">18</text>
<text x="237.7" y="87.8">Output Voltage</text>
<text x="240.9" y="92.2">8</text>
<text x="240.6" y="96.7">11</text>
<text x="219.7" y="142.1">UART</text>
<text x="219.4" y="150.3">USB</text>
<text x="78.2" y="170.3">SAW</text>
<text x="78.2" y="185.5">SAW</text>
<text x="238.7" y="195.6">Drawn By</text>
<text x="249.5" y="193.1">Sign</text>
<text x="260.2" y="193.1">Date</text>
<text x="267.1" y="197.7">Sheet</text>
<text x="267.2" y="193.1">Type:</text>
<text x="267.2" y="195.6">Draw No:</text>
<text x="273.6" y="195.7">Schematic1</text>
<text x="275.1" y="197.7">of</text>
<text x="238.7" y="198.2">Checked By</text>
<text x="238.7" y="200.7">Standard By</text>
<text x="238.7" y="203.2">Approved By</text>
<text x="281.8" y="198.2">Ver:</text>
</g>
<g font-size="1">
<text x="60.3" y="16.1">B1 RX</text>
<text x="59" y="19.9">B2 RX SAW</text>
<text x="60" y="23.7">B41 RX</text>
<text x="60" y="21.8">B39 RX</text>
<text x="60.3" y="18">B3 RX</text>
<text x="255.9" y="21.8">VBAT_PMOS</text>
<text x="43" y="25">DIFEM</text>
<text x="59.1" y="25">B2 Rx SAW</text>
<text x="59.3" y="26.3">B34 Rx</text>
<text x="59.6" y="28.2">B7 RX</text>
<text x="60.2" y="29.4">B5 Rx</text>
<text x="256.6" y="29.4">CHG_OUT</text>
<text x="58.7" y="32.6">B12 RX SAW</text>
<text x="59.6" y="30.7">B8 RX</text>
<text x="236.4" y="32.3">VPH_PWR</text>
<text x="55.1" y="45.3">合路器</text>
<text x="55.4" y="50.4">B1+B3 四工器</text>
<text x="65.2" y="49.7">LNA</text>
<text x="68.9" y="49.7">B40 RX</text>
<text x="82.9" y="52.3">TX_HB</text>
<text x="55.4" y="55.5">B39/B41 SAW</text>
<text x="56.9" y="58.6">B41 TX</text>
<text x="257.8" y="54.2">PMIC_CLK</text>
<text x="56.2" y="61.2">B34 39 TX</text>
<text x="56.5" y="63.7">B40 TRX</text>
<text x="56.7" y="65.6">B2 DUP</text>
<text x="82.2" y="63.1">TX_MB</text>
<text x="141.1" y="63.1">QLINK_TX_M</text>
<text x="141.1" y="65">QLINK_TX_P</text>
<text x="216.3" y="61.8">PM7250 SMPS</text>
<text x="272.9" y="65">RFCLK1</text>
<text x="283.3" y="65.6">To WCN3998</text>
<text x="56.7" y="68.1">B7 DUP</text>
<text x="56.8" y="70">B34 RX</text>
<text x="82.4" y="71.3">TX_LB</text>
<text x="141.6" y="70.7">QLINK_RX0_M</text>
<text x="216.4" y="66.9">PM7150 LDOs</text>
<text x="218.1" y="70">PSHOLD</text>
<text x="272.9" y="67.5">RFCLK2</text>
<text x="272.9" y="69.4">BBCLK3</text>
<text x="283.7" y="68.1">To SDR865</text>
<text x="283.7" y="70">To SN100T</text>
<text x="56.7" y="74.5">B5 DUP</text>
<text x="56.7" y="77">B8 DUP</text>
<text x="65.2" y="77">LNA</text>
<text x="65.2" y="74.5">LNA</text>
<text x="142.3" y="72.6">QLINK_RX0_P</text>
<text x="217.8" y="76.4">BBCLK1</text>
<text x="218.1" y="73.2">PON_RST</text>
<text x="237.4" y="77">BBCLK1</text>
<text x="250.6" y="72.6">VIB_DRV_P</text>
<text x="268.5" y="73.2">Motor</text>
<text x="56.4" y="80.2">B12 DUP</text>
<text x="218.4" y="79.6">SPMI</text>
<text x="250.1" y="80.8">KPD_PWR_N</text>
<text x="141.5" y="85.9">QLINK CLK_M</text>
<text x="141.6" y="87.8">QLINK CLK_P</text>
<text x="216" y="91">PM7150A SMPS</text>
<text x="249.5" y="91.6">Display_Driver</text>
<text x="269" y="91">NC</text>
<text x="216.1" y="96.1">PM7150A LDOs</text>
<text x="19.2" y="154.4">GPS RX SAW</text>
<text x="34.8" y="154.4">GPS LNA</text>
<text x="49.7" y="154.4">GPS RX SAW</text>
<text x="119.1" y="160.1">Acc+Gyro</text>
<text x="119.9" y="157.6">Finger</text>
<text x="32.6" y="163.9">5G CH1</text>
<text x="44.7" y="167.7">Coupler</text>
<text x="54.2" y="163.9">5G CH1</text>
<text x="56.1" y="166.5">SAW</text>
<text x="64.1" y="163.9">LNA-BGS8358</text>
<text x="81" y="162.7">5G_RX_CH1</text>
<text x="81" y="166.5">5G_TX_CH1</text>
<text x="119.8" y="162.7">M-Sensor</text>
<text x="120.3" y="167.7">SAR</text>
<text x="120.4" y="164.6">ALS</text>
<text x="120.6" y="165.8">PS</text>
<text x="31.9" y="171.6">2.4G_CH1 TO RF ANT</text>
<text x="86.6" y="172.2">2.4G_CH1</text>
<text x="165.3" y="179.8">WIFI IQ</text>
<text x="85.3" y="184.9">TRx_2.4G_CHO</text>
<text x="39" y="190.6">5G CH0</text>
<text x="48.5" y="188">Coupler</text>
<text x="65.4" y="190.6">LNA-BGS8358</text>
<text x="84.8" y="189.3">5G_RX_CH0</text>
<text x="82.3" y="194.4">5G_TX_CH0</text>
<text x="268" y="197.3">BLOCK_DIAGRAM</text>
<text x="277.9" y="197.3">32</text>
</g>
<text font-size=".8" x="245.9" y="16.1">AW35801</text>
<text font-size=".6" x="279.9" y="53.7">38.4MHz XO_THERM</text>
</svg>
